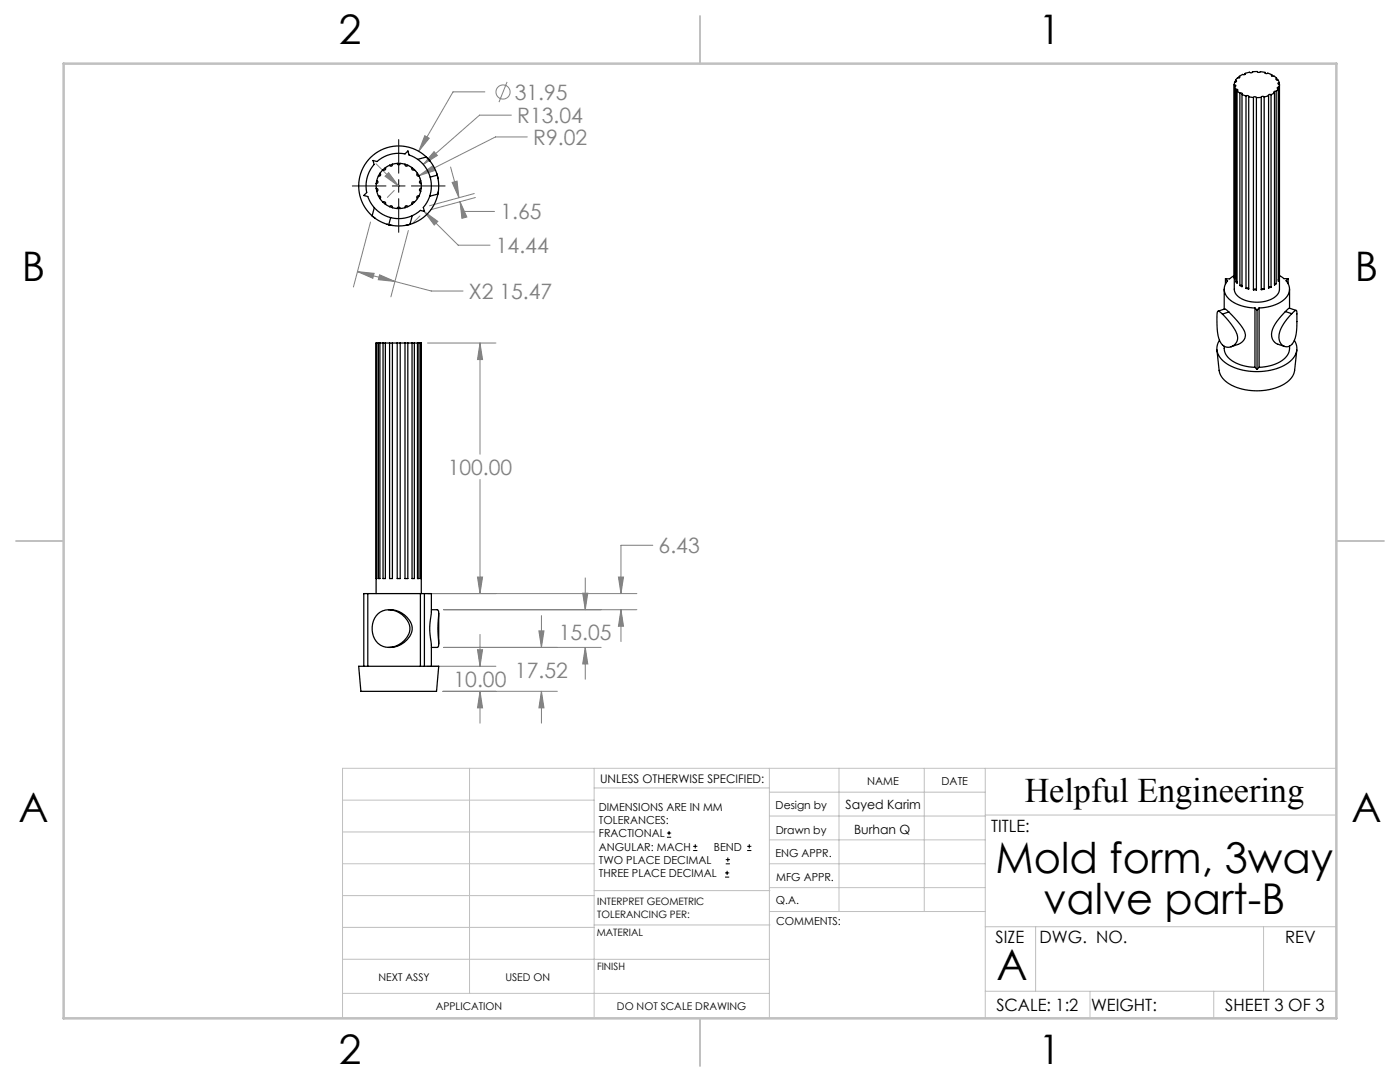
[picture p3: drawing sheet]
<svg xmlns="http://www.w3.org/2000/svg" width="279mm" height="216mm" viewBox="0 0 279 216" stroke-linecap="round" stroke-linejoin="round" font-family="sans-serif">
<g fill="none" stroke="#808080" stroke-width=".2">
<path d="M96.8 18.3h-6.4l-6.8 11.9M101.2 16.3l-1.6 4.1M75 32.7l4.5 4.4M77.6 34.4l1.9 2.7-2.7-1.9zM78.7 38l-1.4 1.4M81.7 33.1a4.5 4.5 0 0 1 2.4 3.9M83.6 35.1l2.7-2 .5 .9zM84.8 27.1l.9 .5-2.1 2.6zM86.6 30.3l.7 .7-2.8 1.8zM89.9 33.3l1.7 6.2M90.2 36.4l1-.3 .4 3.4zM94.7 38.6l-9 2.5"/>
<path d="M94.9 39.4l-9 2.5M102.1 23h-6.4l-11.2 9.8M105.2 27.3h-6.3l-15.3 7.8M71.3 54.2l14.8 3.9h6.3M71.3 54.2l3.4 .3-.3 1zM73.9 44.3l-3.4 13M75.8 54.8l3 1.4-3.3-.4zM81.5 46l-3.5 13.2M83.8 43.1l-1.4 1.4M84.7 42.2l6.7 6.7h6.4M84.7 42.2l2.7 2-.7 .7zM91.8 40.3l.5 1.9h6.4"/>
<path d="M91.8 40.3l1.4 3-1 .3zM85.3 68.4h13.7M95.8 68.4v22.2M95.8 68.4l.5 3.3h-1zM95.8 95.7v22.7M85.4 118.4h41.7M95.3 115.1h1l-.5 3.3zM116.3 118.4h1l-.5 3.3zM116.8 115.3v6.4M123.4 115.1h1l-.5 3.3zM130.3 108.8h-6.4v9.6M85.2 132.9h13.8"/>
<path d="M88.4 137.9h22.8M88.5 129.2h31.5M88.5 121.7h38.6M95.3 129.6h1l-.5 3.3zM95.8 126.6v6.3M95.8 137.9v6.4M95.8 137.9l.5 3.3h-1zM107.5 125.9h1.1l-.5 3.3zM108.1 122.8v6.4M108.1 137.9v6.4M108.1 137.9l.5 3.3h-1.1zM116.8 129.2v6.3"/>
<path d="M116.8 129.2l.5 3.3h-1zM123.9 121.7l.5 3.3h-1zM123.9 121.7v6.3"/>
<circle cx="100.4" cy="18.4" r="1.41"/>
</g>
<g fill="none" stroke="#000" stroke-width=".2">
<path d="M70.3 37.1h6.7M78.3 37.1h2.5M79.6 27.9v6.7M79.6 35.8v2.6M79.6 39.6v6.8M82.1 37.1h6.7M133.1 167.1h.8M133.1 166.2h.8M133.5 165.8v.8M138.3 169.7h.9M138.3 168.9h.9M138.8 168.5v.8"/>
<path d="M144.7 175h.8M144.7 174.2h.8M144.8 172.4h.9M144.8 171.5h.9M145.1 173.8v.8M145.3 171.1v.8M149.1 169.7h.9M149.1 168.9h.9M149.5 168.5v.8"/>
</g>
<g fill="none" stroke="#c0c0c0" stroke-width=".2">
<path d="M68.4 159.7h50.2M93.7 153.3v44.9M118.6 153.3v49.9M118.6 157.2h34.9M153.5 153.3v49.9M153.5 158.1h43.1M167.4 153.3v28.6M184.5 153.3v28.6M196.6 153.3v49.9M266.7 153.3h-198.3v49.9M68.4 178.7h50.2M68.4 172.4h50.2"/>
<path d="M68.4 166h50.2M118.6 177.7h35.1M153.5 167.6h43.1M153.5 162.8h43.1M153.5 172.4h43.1M153.5 177.1h43.1M196.6 162.6h70.1M68.4 198.2h85.1M68.4 185.1h50.2M68.4 191.4h50.2M118.6 191.4h34.9M118.6 184.6h35.1"/>
<path d="M153.7 181.9h42.9M196.6 197.8h70.1M196.6 184.9h70.1M206.7 184.9v12.9M217.5 197.8v5.4M242.2 197.8v5.4M252.2 184.9v12.9"/>
</g>
<path d="M139.7 3.2v9.5M3.2 107.9h9.5M266.7 107.9h9.5M139.7 203.2v9.5" fill="none" stroke="#c0c0c0" stroke-width=".25"/>
<path d="M12.7 12.7h254v190.5h-254z" fill="none" stroke="#c0c0c0" stroke-width=".5"/>
<path d="M95.8 137.9l.5 3.3h-1zM95.3 129.6h1l-.5 3.3zM95.3 115.1h1l-.5 3.3zM95.8 68.4l.5 3.3h-1zM108.1 137.9l.5 3.3h-1.1zM107.5 125.9h1.1l-.5 3.3zM116.8 129.2l.5 3.3h-1zM116.3 118.4h1l-.5 3.3zM123.9 121.7l.5 3.3h-1zM123.4 115.1h1l-.5 3.3zM84.8 27.1l-1.2 3.1 2.1-2.6zM86.6 30.3l-2.1 2.5 2.8-1.8zM83.6 35.1l3.2-1.1-.5-.9zM71.3 54.2l3.4 .3-.3 1zM75.8 54.8l3 1.4-3.3-.4zM91.8 40.3l1.4 3-1 .3zM90.2 36.4l1-.3 .4 3.4zM84.7 42.2l2.7 2-.7 .7zM77.6 34.4l1.9 2.7-2.7-1.9z" fill="#808080"/>
<g fill="none" stroke="#000" stroke-width=".25">
<path d="M246.3 16.9v40.8a3.3 3.3 0 0 0 3.2 2.5 5.9 5.9 0 0 0 5.5-1.5l.3-1v-40.8M246.4 17.3v38.4v-.4M246.4 17.3l.2 .5M246.6 16l.2 .2a.43 .43 0 0 0-.5 .4 .43 .43 0 0 0 .3 .5l-.2 .2M246.6 16v.4M246.6 17.8l.4 .1-.1 .2M246.6 17.8v38.4M246.9 18.1v38.4l-.3-.3M246.9 18.1l.5 .5M247.3 15.2l.1 .1a.33 .33 0 0 1-.5 .3l-.3 .4M247.3 15.2v.3M247.4 18.6h.5v.2"/>
<path d="M247.4 18.6v38.4M247.9 18.8v38.4l-.5-.2M247.9 18.8l.8 .4M248.5 14.6a.27 .27 0 0 1-.2 .3 .27 .27 0 0 1-.3-.1l-.7 .4M248.5 14.6v.2M248.7 19.2a.3 .3 0 0 1 .3-.2 .3 .3 0 0 1 .2 .3M248.7 19.2v38.3M249.2 19.3v38.4l-.5-.2M249.2 19.3l.9 .1M250 14.3a.43 .43 0 0 1-.7 .1l-.8 .2M250 14.3v.1M250.1 19.4a.35 .35 0 0 1 .6 .1"/>
<path d="M250.1 19.4v38.4M250.7 19.5v38.4l-.6-.1M250.9 14.3a.46 .46 0 0 0 .7 0l.9 .1M250.9 14.3h-.9M250.9 14.3h.1M251.7 19.4l-1 .1M251.7 19.4v38.4l.6-.1M252.3 19.3a.33 .33 0 0 0-.6 .1M252.3 19.3v38.4M252.5 14.4a.38 .38 0 0 0 .6 .2l.7 .3M252.5 14.4v.2M253.2 19.1l-.9 .2"/>
<path d="M253.2 19.1v38.4l.5-.2M253.7 18.9a.27 .27 0 0 0-.4-.1 .27 .27 0 0 0-.1 .3M253.7 18.9v38.4M253.8 14.9v.3h.4l.6 .4M253.8 14.9v.3M254.4 18.5l-.7 .4M254.4 18.5v38.4l.3-.3M254.7 18.2l-.4 .1 .1 .2M254.7 18.2v38.4M254.8 15.6l-.1 .1a.27 .27 0 0 0 .1 .3 .27 .27 0 0 0 .3 0l.2 .5M254.8 15.6v.3M255.1 17.7l-.4 .5"/>
<path d="M255.1 17.7v38.4l.2-.3M255.3 17.4l-.4 .1 .2 .2M255.3 17.4v38.4M255.3 16.5l-.3 .1 .1 .1a.39 .39 0 0 1 .2 .7M255.3 16.5v.3M74.4 32l.8 .2a6.5 6.5 0 0 1 5.6-1.5l.6-.6 .2 .8a6.5 6.5 0 0 1 2.9 10.5l.2 .8-.8-.2a6.5 6.5 0 0 1-10.5-2.8l-.8-.2 .6-.6a6.5 6.5 0 0 1 1.5-5.6zM75.1 37.6a.3 .3 0 0 1 .3 .2 .3 .3 0 0 1-.2 .4M75.1 36.6v1M75.1 37.6l.1 .6M75.2 38.2l.3 .9M75.2 36a.3 .3 0 0 1 .2 .4 .3 .3 0 0 1-.3 .2M75.2 36l-.1 .6"/>
<path d="M75.5 39.1a.3 .3 0 0 1 .4 .1 .3 .3 0 0 1-.1 .4M75.5 35.1l-.3 .9M75.5 39.1l.3 .5M75.8 39.6l.6 .8M75.8 34.6a.3 .3 0 0 1 .1 .4 .3 .3 0 0 1-.4 .1M75.8 34.6l-.3 .5M76.4 33.9l-.6 .7M76.9 33.5a.3 .3 0 0 1 0 .4 .3 .3 0 0 1-.5 0M76.9 33.5l-.5 .4M77.7 33l-.8 .5M78.3 32.8a.3 .3 0 0 1-.2 .4 .3 .3 0 0 1-.4-.2M78.3 32.8l-.6 .2"/>
<path d="M79.3 32.6l-1 .2M79.3 32.6a.3 .3 0 0 0 .3 .3 .3 .3 0 0 0 .3-.3M79.3 32.6h.6M79.9 32.6l.9 .2M80.8 32.8a.3 .3 0 0 0 .2 .4 .3 .3 0 0 0 .4-.2M80.8 32.8l.6 .2M81.4 33l.8 .5M82.2 33.5a.3 .3 0 0 0 .1 .4 .3 .3 0 0 0 .4 0M82.2 33.5l.5 .4M82.7 33.9l.6 .7M83.3 39.6l-.6 .8M83.3 34.6a.3 .3 0 0 0-.1 .4 .3 .3 0 0 0 .4 .1"/>
<path d="M83.3 34.6l.3 .5M83.4 31.8l1.7-.5a8 8 0 0 1 2.2 3.7M83.6 35.1l.3 .9M83.6 39.1a.3 .3 0 0 0-.4 .1 .3 .3 0 0 0 .1 .4M83.6 39.1l-.3 .5M83.9 36a.3 .3 0 0 0-.2 .4 .3 .3 0 0 0 .4 .2M83.9 38.2l-.3 .9M83.9 36l.2 .6M84.1 36.6v1M84.1 37.6a.3 .3 0 0 0-.4 .2 .3 .3 0 0 0 .2 .4M84.1 37.6l-.2 .6M85.9 32.2a8 8 0 0 0-12.1-.6 8 8 0 0 0 1.1 12"/>
<path d="M87.1 34.5l.3 1.2M87.3 35a8.2 8.2 0 0 1 .1 3.7l-1.7 .5M87.3 35l-1.5 .3M87.5 38.2a8 8 0 0 1-6.6 6.8M74.3 43.1a8 8 0 0 0 3.3 1.7M74.7 41.4l-.4 1.7M76.4 40.4a.3 .3 0 0 1 .5-.1 .3 .3 0 0 1 0 .4M76.4 40.4l.5 .3M76.9 40.7l.8 .5M77.2 44.7l1.1 .3M77.7 41.2a.3 .3 0 0 1 .4-.1 .3 .3 0 0 1 .2 .3M77.7 41.2l.6 .2"/>
<path d="M78 43.4l-.4 1.4M78.3 41.4l1 .2M79.3 41.6a.3 .3 0 0 1 .3-.3 .3 .3 0 0 1 .3 .3M79.3 41.6h.6M80.8 41.4l-.9 .2M81.4 41.2a.3 .3 0 0 0-.4-.1 .3 .3 0 0 0-.2 .3M81.4 41.2l-.6 .2M82.2 40.7l-.8 .5M82.3 43l-.5 1.8a8 8 0 0 1-4.2 0M82.7 40.4a.3 .3 0 0 0-.4-.1 .3 .3 0 0 0-.1 .4M82.7 40.4l-.5 .3M244.3 57.7v4"/>
<path d="M244.6 55.6l.4 .4a2.6 2.6 0 0 0 .9 4.1 8.8 8.8 0 0 0 4.6 1.4M244.6 55.6v1.1M246.3 55l-.9 .6h-.8M246.6 56.2h.3M247.4 57h.5M248.7 57.5l.2-.1 .3 .1M250.1 57.8a.36 .36 0 0 1 .6 0M252.3 57.7l-.3-.1-.3 .1M253.7 57.3h-.5M254.7 56.6h-.3M255.3 55.8h-.2M255.3 55l.9 .6h.9"/>
<path d="M257.1 55.6l-.4 .4a2.59 2.59 0 0 1-.9 4.1 8.7 8.7 0 0 1-4.5 1.4M257.1 55.6v1M257.4 57.7v3.8M75.1 68.4v50M75.1 68.4v47h.1v-47M75.1 68.4h.1M75.2 68.4h.3M75.5 68.4v47h.3v-47M75.5 68.4h.3M75.8 68.4h.6M76.4 68.4v47h.5v-47M76.4 68.4h.5"/>
<path d="M76.9 68.4h.8M77.7 68.4v47h.6v-47M77.7 68.4h.6M78.3 68.4h1M79.3 68.4v47h.6v-47M79.3 68.4h.6M79.9 68.4h.9M80.8 68.4v47h.6v-47M80.8 68.4h.6M81.4 68.4h.8M82.2 68.4v47h.5v-47M82.2 68.4h.5"/>
<path d="M82.7 68.4h.6M83.3 68.4v47h.3v-47M83.3 68.4h.3M83.6 68.4h.3M83.9 68.4v47h.2M83.9 68.4h.2M84.1 68.4h.1M84.1 68.4v50M242.9 69.8l.4 4.1a4.7 4.7 0 0 0 3.5 3.4 11.4 11.4 0 0 0 10.3-1.3l.6-.6 .6-1 .5-4.6M243 62.2a1.51 1.51 0 0 1 1.3 .8l1.4 1.6a4.4 4.4 0 0 1 1.2 3.4 1.89 1.89 0 0 1-2 1.3 1.89 1.89 0 0 1-1.7-1.8 15.7 15.7 0 0 1-.2-5.3zM243.1 62.1l1.3-.5 .8 .7M243.4 67.9a3.1 3.1 0 0 0 1.1 4.4 11.9 11.9 0 0 0 13-.2 3 3 0 0 0 .8-4.2"/>
<path d="M244.3 69.1a3.6 3.6 0 0 0 2.9 3.6l1.5 .4 1.8 .2M245.2 62.3a14.6 14.6 0 0 1 3.3 4.1 2.14 2.14 0 0 1-2 2.5l-.8 .3M245.2 62.3l-1.2 .4M250.5 61.5l.4 .4M250.5 61.5v11.8M250.5 73.3l.4 .4M250.9 61.9v11.8M251.3 61.5l-.4 .4M251.3 61.5v11.8M251.3 73.3l-.4 .4M256.5 62.2l-1 1.1a4.6 4.6 0 0 0-1.6 4.2 2.07 2.07 0 0 0 1.6 1.4l.9 .2M256.5 62.2l1.3 .4"/>
<path d="M257.3 61.5l-.8 .7M257.3 61.5l1.4 .4M257.4 69.1a3.6 3.6 0 0 1-2.9 3.5l-1.5 .5-1.7 .2M257.9 62.5l.4-.4a.28 .28 0 0 1 .4-.1 .28 .28 0 0 1 .1 .4v2.9a4.4 4.4 0 0 1-1.5 3.8 1.69 1.69 0 0 1-2-2.2l.2-1 .6-1.1zM73.4 118.4h10.5M73.4 118.4v14.5M73.4 118.4h-.8v14.5M83.9 118.4v14.5M83.9 118.4h.8M84.7 118.4h1.4l-.1 4.4a15.6 15.6 0 0 0 .1 5.9v4.2M84.7 118.4v14.5M71.6 132.9h16l-.5 5h-15.1z"/>
<path d="M77.6 121.7a3.7 3.7 0 0 0-3.1 5.2 3.2 3.2 0 0 0 3.1 2.3M77.6 121.7a4.3 4.3 0 0 1 4.2 4 4.5 4.5 0 0 1-4.2 3.5M77.6 121.7a4.4 4.4 0 0 1 4.7 4 4.6 4.6 0 0 1-4.7 3.5M86.1 121.7h1.2a.63 .63 0 0 1 .3 .8l-.2 3.2 .2 2.7a.63 .63 0 0 1-.3 .8h-1.2M87.6 122.4v6.1"/>
</g>
<g font-size="8.5">
<text x="198.7" y="174.2">Mold form, 3way</text>
<text x="208.2" y="182.3">valve part-B</text>
<text x="198.9" y="195.5">A</text>
</g>
<g font-size="8.1">
<text x="67.6" y="8.9">2</text>
<text x="207.3" y="8.9">1</text>
<text x="4.4" y="56.2">B</text>
<text x="270.4" y="56.2">B</text>
<text x="3.7" y="164.1">A</text>
<text x="269.7" y="164.1">A</text>
<text x="67.6" y="212.4">2</text>
<text x="207.3" y="212.4">1</text>
</g>
<text font-size="6.9" x="204.5" y="160.1">Helpful Engineering</text>
<g font-size="4.2" fill="#808080">
<text x="102.7" y="19.9">31.95</text>
<text x="103.2" y="24.6">R13.04</text>
<text x="106.4" y="28.9">R9.02</text>
<text x="99.9" y="43.8">1.65</text>
<text x="99" y="50.5">14.44</text>
<text x="93.6" y="59.7">X2 15.47</text>
<text x="89.3" y="94.8">100.00</text>
<text x="131.4" y="110.4">6.43</text>
<text x="111.5" y="127.7">15.05</text>
<text x="90.5" y="137.1">10.00</text>
<text x="102.8" y="135.3">17.52</text>
</g>
<g font-size="3.4">
<text x="197.8" y="166">TITLE:</text>
<text x="198.7" y="188.1">SIZE</text>
<text x="207.5" y="188.1">DWG. NO.</text>
<text x="256.5" y="188.2">REV</text>
<text x="198.8" y="201.7">SCALE: 1:2</text>
<text x="217.7" y="201.8">WEIGHT:</text>
<text x="244.5" y="201.7">SHEET 3 OF 3</text>
</g>
<g font-size="2.5">
<text x="168.8" y="161.4">Sayed Karim</text>
<text x="170.5" y="166.3">Burhan Q</text>
</g>
<text font-size="2.4" x="119.8" y="156.2">UNLESS OTHERWISE SPECIFIED:</text>
<g font-size="2.2">
<text x="119.5" y="161.8">DIMENSIONS ARE IN MM</text>
<text x="154.8" y="161.4">Design by</text>
<text x="173" y="156.6">NAME</text>
<text x="187.9" y="156.7">DATE</text>
<text x="119.5" y="164.4">TOLERANCES:</text>
<text x="119.5" y="167.1">FRACTIONAL</text>
<text x="154.9" y="166.3">Drawn by</text>
<text x="119.5" y="169.7">ANGULAR: MACH</text>
<text x="119.5" y="172.4">TWO PLACE DECIMAL</text>
<text x="142.5" y="169.7">BEND</text>
<text x="154.8" y="171">ENG APPR.</text>
<text x="119.5" y="175">THREE PLACE DECIMAL</text>
<text x="154.9" y="175.7">MFG APPR.</text>
<text x="154.9" y="180.4">Q.A.</text>
<text x="154.9" y="184.6">COMMENTS:</text>
</g>
<g font-size="2.1">
<text x="75.5" y="195.7">NEXT ASSY</text>
<text x="100.9" y="195.7">USED ON</text>
<text x="86.9" y="201.5">APPLICATION</text>
<text x="123.1" y="201.6">DO NOT SCALE DRAWING</text>
</g>
<g font-size="2">
<text x="119.2" y="180.6">INTERPRET GEOMETRIC</text>
<text x="119.2" y="183.1">TOLERANCING PER:</text>
<text x="119.1" y="186.7">MATERIAL</text>
<text x="119.1" y="193.5">FINISH</text>
</g>
</svg>
